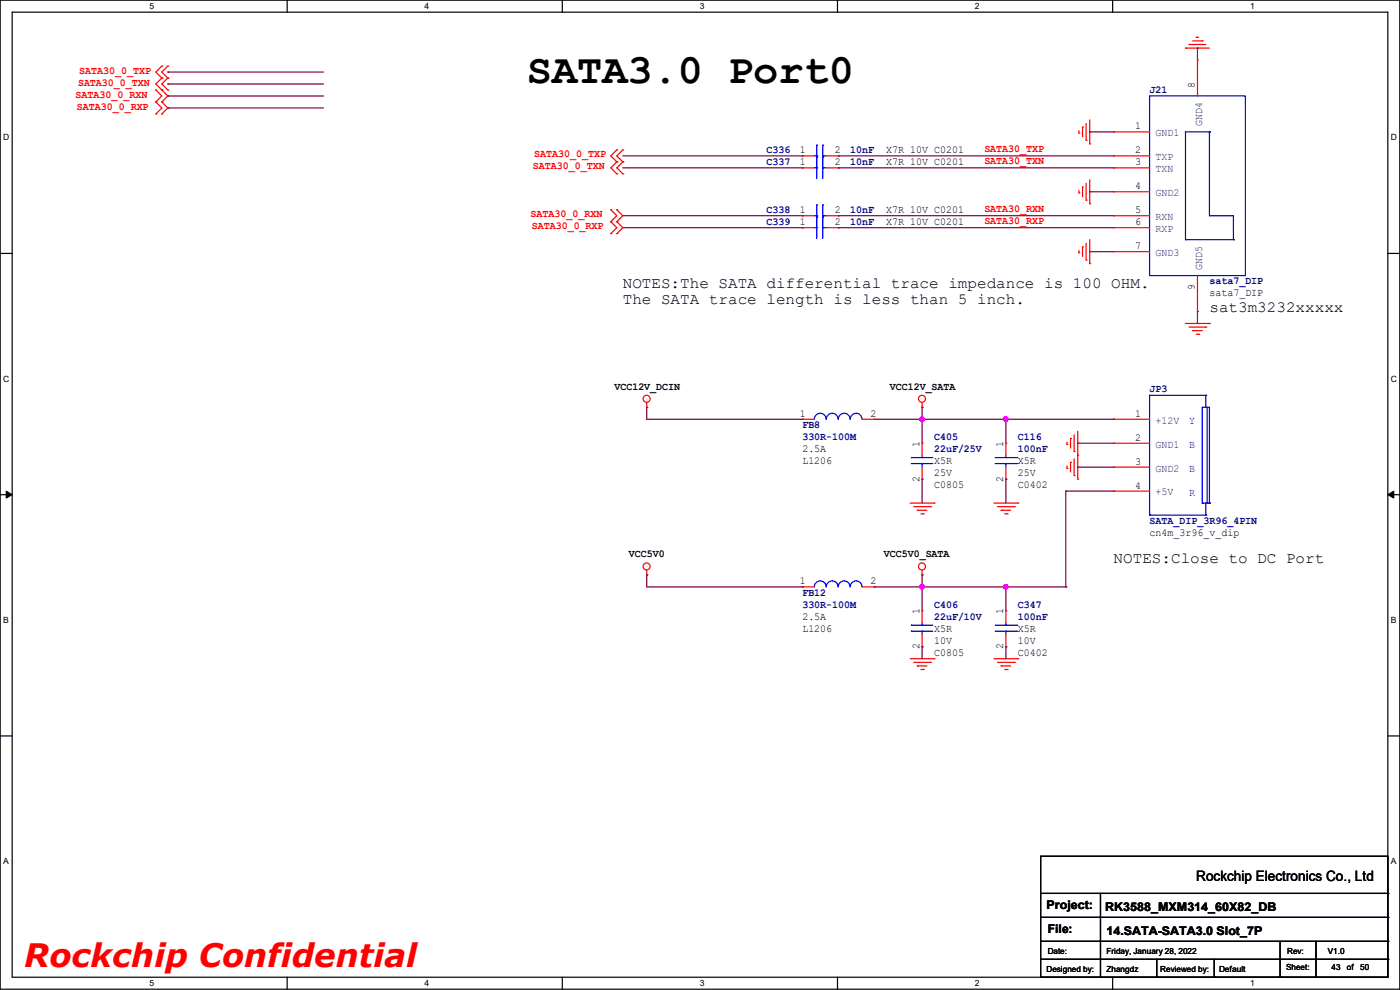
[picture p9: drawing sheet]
<svg xmlns="http://www.w3.org/2000/svg" width="297mm" height="210mm" viewBox="0 0 297 210" stroke-linecap="round" stroke-linejoin="round" font-family="sans-serif">
<path d="M0 0h297v209.8h-297zM2.6 2.6h291.8v204.7h-291.8z" fill="none" stroke="#000" stroke-width=".25"/>
<g fill="#fff">
<path d="M31.7 .3h1v2h-1z"/>
<path d="M31.7 207.6h1v1.9h-1z"/>
</g>
<path d="M60.9 0v2.6M60.9 207.3v2.5" fill="none" stroke="#000" stroke-width=".25"/>
<g fill="#fff">
<path d="M90.1 .3h1v2h-1z"/>
<path d="M90.1 207.6h1v1.9h-1z"/>
</g>
<path d="M119.3 0v2.6M119.3 207.3v2.5" fill="none" stroke="#000" stroke-width=".25"/>
<g fill="#fff">
<path d="M148.5 .3h.9v2h-.9z"/>
<path d="M148.5 207.6h.9v1.9h-.9z"/>
</g>
<path d="M177.7 0v2.6M177.7 207.3v2.5" fill="none" stroke="#000" stroke-width=".25"/>
<g fill="#fff">
<path d="M206.8 .3h1v2h-1z"/>
<path d="M206.8 207.6h1v1.9h-1z"/>
</g>
<path d="M236.1 0v2.6M236.1 207.3v2.5" fill="none" stroke="#000" stroke-width=".25"/>
<g fill="#fff">
<path d="M265.2 .3h1v2h-1z"/>
<path d="M265.2 207.6h1v1.9h-1z"/>
<path d="M.7 28.2h1.2v1.9h-1.2z"/>
<path d="M295.1 28.2h1.2v1.9h-1.2z"/>
<path d="M.7 79.3h1.2v2h-1.2z"/>
<path d="M295.1 79.3h1.2v2h-1.2z"/>
</g>
<path d="M0 53.8h2.6M294.4 53.8h2.6" fill="none" stroke="#000" stroke-width=".25"/>
<g fill="#fff">
<path d="M.7 130.5h1.2v2h-1.2z"/>
<path d="M295.1 130.5h1.1v2h-1.1z"/>
</g>
<path d="M0 104.9h2.6M294.4 104.9h2.6" fill="none" stroke="#000" stroke-width=".25"/>
<path d="M1.3 104.2l1.3 .7-1.3 .8zM294.4 104.9l1.3-.7v1.5z" fill="#000" stroke="#000" stroke-width=".21"/>
<g fill="#fff">
<path d="M.7 181.7h1.2v2h-1.2z"/>
<path d="M295.1 181.7h1.1v2h-1.1z"/>
</g>
<g fill="none" stroke="#000" stroke-width=".25">
<path d="M0 156.1h2.6M294.4 156.1h2.6M220.8 181.7h73.6v25.6h-73.6zM220.8 189.5h73.6M220.8 194.6h73.6M220.8 199.7h73.6M233.5 189.5v17.8M271.6 199.7v7.6M279.2 199.7v7.6M294.4 189.5h.1M294.4 194.6h.1M294.4 199.7h.1"/>
<path d="M220.8 203.5h73.6M233.5 207.3h.1M245.4 207.3h.1M245.4 203.5v3.8M257.6 207.3h.1M257.6 203.5v3.8M271.6 207.3h.1M279.2 207.3h.1M294.4 203.5h.1"/>
</g>
<g fill="none" stroke="#f00" stroke-width=".25">
<path d="M33.1 19.1h.1M33.1 19.1l1.2 1.3-1.2 1.2M34.3 19.1h.1M34.3 14h.1M34.3 16.6h.1M34.3 16.6l-1.2 1.2 2.5 2.6-1.3 1.2M34.3 14l-1.2 1.3 1.2 1.3M35.6 14h.1M35.6 16.6h.1M35.6 19.1h.1M35.6 14l-1.3 1.3 1.3 1.3M35.6 16.6l-1.3 1.2 1.3 1.3"/>
<path d="M251.5 10.2h.1M251.5 10.2h5.1M252.3 9.4h.1M252.3 9.4h3.5M253 8.7h2.1M253.8 7.9h.1M253.8 7.9h.5M254 12.7h.1M254 12.7v7.7M255.1 8.7h.1M33.1 21.6h.1M33.1 24.2h.1"/>
<path d="M33.1 21.6l1.2 1.3-1.2 1.3M34.3 24.2h.1M34.3 21.6h.1M34.3 21.6l1.3 1.3-1.3 1.3M130.9 31.8h.1M130.9 34.3h.1M130.9 36.9h.1M130.9 31.8l-1.3 1.3 1.3 1.2M130.9 34.3l-1.3 1.3 1.3 1.3M132.1 31.8h.1M132.1 34.3h.1M132.1 36.9h.1"/>
<path d="M132.1 31.8l-1.2 1.3 1.2 1.2M132.1 34.3l-1.2 1.3 1.2 1.3M170.2 35.6h.1M170.2 33.1h.1M170.2 35.6h2.6M170.2 33.1h2.6M175.3 35.6h2.5M175.3 33.1h2.5M177.8 35.6h.1M177.8 33.1h.1M228.9 28.2h.1M228.9 27.7v.5"/>
<path d="M229.7 27h.1M229.7 39.7h.1M229.7 27v2M229.7 39.7v2M230.4 29.8h.1M230.4 26.2v3.6M230.4 38.9v3.6M231.2 30.5h.1M231.2 25.4v5.1M231.2 38.1v5.1M236.3 28h.1M236.3 33.1h.1"/>
<path d="M236.3 35.6h.1M236.3 35.6h7.6M236.3 33.1h7.6M236.3 28h7.6M129.6 47h.1M129.6 49.6h.1M129.6 44.5h.1M129.6 47l1.3 1.3-1.3 1.3M129.6 44.5l1.3 1.3-1.3 1.2M130.9 49.6h.1M130.9 47h.1M130.9 44.5h.1"/>
<path d="M130.9 47l1.2 1.3-1.2 1.3M130.9 44.5l1.2 1.3-1.2 1.2M170.2 48.3h.1M170.2 45.8h.1M170.2 48.3h2.6M170.2 45.8h2.6M175.3 48.3h2.5M175.3 45.8h2.5M177.8 48.3h.1M177.8 45.8h.1M228.9 40.9h.1M228.9 53.6h.1"/>
<path d="M228.9 40.4v.5M228.9 53.1v.5M229.7 52.4h.1M229.7 52.4v2M230.4 42.5h.1M230.4 55.2h.1M230.4 51.6v3.6M231.2 43.2h.1M231.2 55.9h.1M231.2 50.8v5.1M236.3 40.7h.1M236.3 45.8h.1"/>
<path d="M236.3 48.3h.1M236.3 53.4h.1M236.3 48.3h7.6M236.3 45.8h7.6M236.3 40.7h7.6M236.3 53.4h7.6M254 58.5v7.6M251.5 68.6h5.1M252.3 69.4h3.5M253 70.1h.1M253 70.1h2.1M253.8 70.9h.5"/>
<path d="M254 66.1h.1M254.3 70.9h.1M255.8 69.4h.1M256.6 68.6h.1M137.2 86.4h.1M137.2 85.4v1M170.2 88.9h.1M170.2 88.9h2.6M182.9 88.9h2.6M185.5 88.9h.1M195.6 86.4h.1M195.6 94h.1"/>
<path d="M195.6 85.4v1M195.6 94v2.6M195.6 99.1v2.5M213.4 94h.1M213.4 94v2.6M213.4 99.1v2.5M226.4 94.3h.1M226.4 99.4h.1M226.4 93.8v.5M226.4 98.8v.6M227.1 93h.1M227.1 98.1h.1"/>
<path d="M227.1 93v2M227.1 98.1v2M227.9 95.8h.1M227.9 92.2v3.6M227.9 97.3v3.6M228.6 96.6h.1M228.6 91.5v10.1M236.3 99.1h.1M236.3 94h.1M236.3 88.9h.1M236.3 88.9h7.6M236.3 99.1h7.6"/>
<path d="M236.3 94h7.6M193.1 106.7h5.1M193.8 107.5h3.6M194.6 108.2h.1M194.6 108.2h2M195.4 109h.5M195.6 101.6h.1M195.9 109h.1M197.4 107.5h.1M198.2 106.7h.1M210.9 106.7h5M211.6 107.5h3.6"/>
<path d="M212.4 108.2h.1M212.4 108.2h2M213.1 109h.6M213.4 101.6h.1M213.7 109h.1M215.2 107.5h.1M215.9 106.7h.1M227.9 100.9h.1M228.6 101.6h.1M236.3 104.2h.1M236.3 104.2h7.6M137.2 122h.1"/>
<path d="M137.2 120.9v1.1M170.2 124.5h.1M170.2 124.5h2.6M182.9 124.5h2.6M185.5 124.5h.1M193.1 139.7h5.1M195.6 122h.1M195.6 129.6h.1M195.6 137.2h.1M195.6 120.9v1.1M195.6 129.6v2.5M195.6 134.7v2.5"/>
<path d="M198.2 139.7h.1M210.9 139.7h5M213.4 129.6h.1M213.4 137.2h.1M213.4 129.6v2.5M213.4 134.7v2.5M215.9 139.7h.1M193.8 140.5h3.6M194.6 141.3h.1M194.6 141.3h2M195.4 142h.5M195.9 142h.1"/>
<path d="M197.4 140.5h.1M211.6 140.5h3.6M212.4 141.3h.1M212.4 141.3h2M213.1 142h.6M213.7 142h.1M215.2 140.5h.1"/>
<circle cx="137.2" cy="84.6" r=".74"/>
<circle cx="195.6" cy="84.6" r=".74"/>
<circle cx="137.2" cy="120.2" r=".74"/>
<circle cx="195.6" cy="120.2" r=".74"/>
</g>
<g fill="none" stroke="#00f" stroke-width=".25">
<path d="M172.8 35.6h.5M172.8 33.1h.5M173.3 35.6h.1M173.3 33.3h.1M173.3 33.1h.1M173.3 30.8h.1M173.3 30.8v7.1M174.5 33.3h.1M174.5 35.6h.1M174.5 30.8h.1M174.5 33.1h.1M174.5 30.8v7.1"/>
<path d="M174.5 35.6h.8M174.5 33.1h.8M243.9 20.4h20.3v38.1h-20.3zM256.6 28h.1M256.6 28v17.8M256.6 28h-5.1v22.8M172.8 48.3h.5M172.8 45.8h.5M173.3 48.3h.1M173.3 46h.1M173.3 45.8h.1M173.3 43.5h.1"/>
<path d="M173.3 43.5v7.1M174.5 46h.1M174.5 48.3h.1M174.5 43.5h.1M174.5 45.8h.1M174.5 48.3h.8M174.5 43.5v7.1M174.5 45.8h.8M251.5 50.8h.1M251.5 50.8h10.2M256.6 45.8h.1M256.6 45.8h5.1v5"/>
<path d="M261.7 50.8h.1M172.8 88.9a1.25 1.25 0 0 1 1.2-1.2 1.25 1.25 0 0 1 1.3 1.2M175.3 88.9a1.25 1.25 0 0 1 1.3-1.2 1.25 1.25 0 0 1 1.2 1.2M177.8 88.9a1.25 1.25 0 0 1 1.3-1.2 1.25 1.25 0 0 1 1.2 1.2M180.4 88.9a1.25 1.25 0 0 1 1.2-1.2 1.25 1.25 0 0 1 1.3 1.2M193.3 98.3h.1M193.3 97.1h.1M193.3 98.3h4.6M193.3 97.1h4.6M195.6 97.1h.1M195.6 98.3h.1M195.6 96.6v.5"/>
<path d="M195.6 98.3v.8M211.1 98.3h4.6M211.1 97.1h4.6M213.4 97.1h.1M213.4 98.3h.1M213.4 96.6v.5M213.4 98.3v.8M215.7 98.3h.1M215.7 97.1h.1M243.9 83.9h.1M243.9 83.9h11.9M243.9 83.9v25.4"/>
<path d="M255.1 86.4h.1M255.1 86.4h1.5v20.3M255.1 86.4v20.3M255.8 83.9h.1M255.8 83.9v2.5M256.1 86.4v20.3M243.9 109.3h.1M243.9 109.3h11.9M255.1 106.7h.1M255.1 106.7h1.5M255.8 109.3h.1M255.8 106.7h.1"/>
<path d="M255.8 106.7v2.6M256.1 106.7h.1M256.6 106.7h.1M175.3 124.5a1.25 1.25 0 0 0-1.3-1.3 1.25 1.25 0 0 0-1.2 1.3M177.8 124.5a1.25 1.25 0 0 0-1.2-1.3 1.25 1.25 0 0 0-1.3 1.3M180.3 124.5a1.25 1.25 0 0 0-1.2-1.3 1.25 1.25 0 0 0-1.3 1.3M182.9 124.5a1.25 1.25 0 0 0-1.3-1.3 1.25 1.25 0 0 0-1.2 1.3M193.3 133.9h.1M193.3 132.6h.1M193.3 133.9h4.6M193.3 132.6h4.6M195.6 132.6h.1"/>
<path d="M195.6 133.9h.1M195.6 132.1v.5M195.6 133.9v.8M211.1 133.9h4.6M211.1 132.6h4.6M213.4 132.6h.1M213.4 133.9h.1M213.4 132.1v.5M213.4 133.9v.8M215.7 133.9h.1M215.7 132.6h.1"/>
</g>
<g fill="none" stroke="#800040" stroke-width=".25">
<path d="M35.6 15.3h.1M35.6 17.8h.1M35.6 15.3h33M35.6 17.8h33M254 10.2h.1M254 10.2v2.5M35.6 20.4h.1M35.6 22.9h.1M35.6 20.4h33M35.6 22.9h33M132.1 33.1h38.1M132.1 35.6h38.1"/>
<path d="M170.2 33.1h.1M170.2 35.6h.1M177.8 33.1h.1M177.8 35.6h.1M177.8 33.1h58.5M177.8 35.6h58.5M231.2 28h.1M231.2 28h5.1M132.1 45.8h38.1M132.1 48.3h38.1M170.2 45.8h.1M170.2 48.3h.1"/>
<path d="M177.8 45.8h.1M177.8 48.3h.1M177.8 45.8h58.5M177.8 48.3h58.5M231.2 40.7h.1M231.2 53.4h.1M231.2 40.7h5.1M231.2 53.4h5.1M254 66.1h.1M254 66.1v2.5M137.2 86.4h.1M137.2 86.4v2.5h33"/>
<path d="M170.2 88.9h.1M185.5 88.9h50.8M195.6 88.9h.1M195.6 86.4h.1M195.6 86.4v7.6M213.4 88.9h.1M213.4 88.9v5.1M228.6 94h.1M228.6 99.1h.1M228.6 94h7.7M228.6 99.1h7.7M236.3 88.9h.1"/>
<path d="M195.6 101.6h.1M195.6 101.6v5.1M213.4 101.6h.1M213.4 101.6v5.1M226.1 104.2h.1M226.1 104.2h10.2M226.1 104.2v20.3M137.2 122h.1M137.2 122v2.5h33M170.2 124.5h.1M185.5 124.5h.1M185.5 124.5h40.6"/>
<path d="M195.6 137.2h.1M195.6 122h.1M195.6 124.5h.1M195.6 122v7.6M195.6 137.2v2.5M213.4 137.2h.1M213.4 124.5h.1M213.4 124.5v5.1M213.4 137.2v2.5M226.1 124.5h.1"/>
</g>
<g fill="#f0f" stroke="#f0f" stroke-width=".25">
<circle cx="213.4" cy="88.9" r=".49"/>
<circle cx="195.6" cy="88.9" r=".49"/>
<circle cx="213.4" cy="124.5" r=".49"/>
<circle cx="195.6" cy="124.5" r=".49"/>
</g>
<text font-size="8.9" x="111.8" y="17.6">SATA3.0 Port0</text>
<text font-size="6.9" fill="#f00" x="5.1" y="205.1">Rockchip Confidential</text>
<g font-size="3.3">
<text x="132.1" y="61.1">NOTES:The SATA differential trace impedance is 100 OHM.</text>
<text x="132.1" y="64.4">The SATA trace length is less than 5 inch.</text>
<text x="256.6" y="66.2">sat3m3232xxxxx</text>
<text x="236.3" y="119.5">NOTES:Close to DC Port</text>
</g>
<text font-size="3" x="253.8" y="186.9">Rockchip Electronics Co., Ltd</text>
<g font-size="2.5">
<text x="222" y="192.9">Project:</text>
<text x="222.3" y="198">File:</text>
<text x="234.5" y="193.2">RK3588_MXM314_60X82_DB</text>
<text x="234.7" y="198.2">14.SATA-SATA3.0 Slot_7P</text>
</g>
<g font-size="2.3" fill="#f00">
<text x="16.8" y="15.6">SATA30_0_TXP</text>
<text x="16" y="20.7">SATA30_0_RXN</text>
<text x="16.3" y="23.2">SATA30_0_RXP</text>
<text x="16.6" y="18.2">SATA30_0_TXN</text>
<text x="113.1" y="35.9">SATA30_0_TXN</text>
<text x="113.3" y="33.4">SATA30_0_TXP</text>
<text x="208.8" y="32.3">SATA30_TXP</text>
<text x="208.8" y="34.9">SATA30_TXN</text>
<text x="112.6" y="46.1">SATA30_0_RXN</text>
<text x="208.8" y="45">SATA30_RXN</text>
<text x="208.8" y="47.6">SATA30_RXP</text>
<text x="112.8" y="48.6">SATA30_0_RXP</text>
</g>
<g font-size="2.3" fill="#000080">
<text x="243.9" y="19.7">J21</text>
<text x="162.6" y="34.9">C337</text>
<text x="162.6" y="32.4">C336</text>
<text x="180.4" y="34.9">10nF</text>
<text x="180.4" y="32.4">10nF</text>
<text x="162.6" y="47.6">C339</text>
<text x="162.6" y="45.1">C338</text>
<text x="180.4" y="47.6">10nF</text>
<text x="180.4" y="45.1">10nF</text>
<text x="256.6" y="60.3">sata7_DIP</text>
<text x="243.9" y="83.2">JP3</text>
<text x="170.2" y="90.8">FB8</text>
<text x="170.2" y="93.3">330R-100M</text>
<text x="198.2" y="93.3">C405</text>
<text x="198.2" y="95.9">22uF/25V</text>
<text x="215.9" y="93.3">C116</text>
<text x="215.9" y="95.9">100nF</text>
<text x="243.9" y="111.1">SATA_DIP_3R96_4PIN</text>
<text x="170.2" y="126.4">FB12</text>
<text x="170.2" y="128.9">330R-100M</text>
<text x="198.2" y="128.9">C406</text>
<text x="198.2" y="131.4">22uF/10V</text>
<text x="215.9" y="128.9">C347</text>
<text x="215.9" y="131.4">100nF</text>
</g>
<g font-size="2.3">
<text x="253.5" y="18.6" transform="rotate(-90 253.5 18.6)">8</text>
<text x="240.8" y="27.4">1</text>
<text x="169.7" y="35.1">1</text>
<text x="169.7" y="32.5">1</text>
<text x="177.1" y="35.1">2</text>
<text x="177.1" y="32.5">2</text>
<text x="188" y="34.9">X7R 10V C0201</text>
<text x="188" y="32.4">X7R 10V C0201</text>
<text x="240.8" y="32.5">2</text>
<text x="240.8" y="35.1">3</text>
<text x="240.8" y="40.1">4</text>
<text x="169.7" y="47.8">1</text>
<text x="169.7" y="45.2">1</text>
<text x="177.1" y="47.8">2</text>
<text x="177.1" y="45.2">2</text>
<text x="188" y="47.6">X7R 10V C0201</text>
<text x="188" y="45.1">X7R 10V C0201</text>
<text x="240.8" y="45.2">5</text>
<text x="240.8" y="47.8">6</text>
<text x="240.8" y="52.8">7</text>
<text x="253.5" y="61.5" transform="rotate(-90 253.5 61.5)">9</text>
<text x="256.6" y="62.9">sata7_DIP</text>
<text x="130.3" y="82.7">VCC12V_DCIN</text>
<text x="188.8" y="82.7">VCC12V_SATA</text>
<text x="169.7" y="88.4">1</text>
<text x="184.7" y="88.4">2</text>
<text x="240.8" y="88.4">1</text>
<text x="170.2" y="95.9">2.5A</text>
<text x="195.1" y="94.8" transform="rotate(-90 195.1 94.8)">1</text>
<text x="212.9" y="94.8" transform="rotate(-90 212.9 94.8)">1</text>
<text x="240.8" y="93.5">2</text>
<text x="170.2" y="98.4">L1206</text>
<text x="198.2" y="98.4">X5R</text>
<text x="198.2" y="101">25V</text>
<text x="215.9" y="98.4">X5R</text>
<text x="215.9" y="101">25V</text>
<text x="240.8" y="98.6">3</text>
<text x="195.1" y="102.2" transform="rotate(-90 195.1 102.2)">2</text>
<text x="198.2" y="103.5">C0805</text>
<text x="212.9" y="102.2" transform="rotate(-90 212.9 102.2)">2</text>
<text x="215.9" y="103.5">C0402</text>
<text x="240.8" y="103.6">4</text>
<text x="243.9" y="113.7">cn4m_3r96_v_dip</text>
<text x="133.4" y="118.2">VCC5V0</text>
<text x="187.5" y="118.2">VCC5V0_SATA</text>
<text x="169.7" y="124">1</text>
<text x="184.7" y="124">2</text>
<text x="170.2" y="131.4">2.5A</text>
<text x="195.1" y="130.3" transform="rotate(-90 195.1 130.3)">1</text>
<text x="212.9" y="130.3" transform="rotate(-90 212.9 130.3)">1</text>
<text x="170.2" y="134">L1206</text>
<text x="195.1" y="137.7" transform="rotate(-90 195.1 137.7)">2</text>
<text x="198.2" y="134">X5R</text>
<text x="198.2" y="136.5">10V</text>
<text x="212.9" y="137.7" transform="rotate(-90 212.9 137.7)">2</text>
<text x="215.9" y="134">X5R</text>
<text x="215.9" y="136.5">10V</text>
<text x="198.2" y="139.1">C0805</text>
<text x="215.9" y="139.1">C0402</text>
</g>
<g font-size="2.3" fill="#004080">
<text x="245.2" y="28.9">GND1</text>
<text x="255" y="26.7" transform="rotate(-90 255 26.7)">GND4</text>
<text x="245.2" y="34">TXP</text>
<text x="245.2" y="36.5">TXN</text>
<text x="245.2" y="41.6">GND2</text>
<text x="245.2" y="46.7">RXN</text>
<text x="245.2" y="49.2">RXP</text>
<text x="245.2" y="54.3">GND3</text>
<text x="255" y="57.2" transform="rotate(-90 255 57.2)">GND5</text>
<text x="245.2" y="89.9">+12V</text>
<text x="245.2" y="95">GND1</text>
<text x="245.2" y="100">GND2</text>
<text x="245.2" y="105.1">+5V</text>
</g>
<g font-size="2.3" fill="#00f">
<text x="252.3" y="90">Y</text>
<text x="252.3" y="95.1">B</text>
<text x="252.3" y="100.2">B</text>
<text x="252.3" y="105.3">R</text>
</g>
<g font-size="1.8">
<text x="31.7" y="1.9">5</text>
<text x="90.1" y="1.9">4</text>
<text x="148.5" y="1.9">3</text>
<text x="206.8" y="1.9">2</text>
<text x="265.2" y="1.9">1</text>
<text x=".7" y="29.8">D</text>
<text x="295.1" y="29.8">D</text>
<text x=".7" y="80.9">C</text>
<text x="295.1" y="80.9">C</text>
<text x=".7" y="132.1">B</text>
<text x="295.1" y="132.1">B</text>
<text x=".7" y="183.3">A</text>
<text x="295.1" y="183.3">A</text>
<text x="222.3" y="202.3">Date:</text>
<text x="234.7" y="202.3">Friday, January 28, 2022</text>
<text x="273.1" y="202.3">Rev:</text>
<text x="281.7" y="202.3">V1.0</text>
<text x="31.7" y="209.2">5</text>
<text x="90.1" y="209.2">4</text>
<text x="148.5" y="209.2">3</text>
<text x="206.8" y="209.2">2</text>
<text x="222" y="206.1">Designed by:</text>
<text x="234.7" y="206.1">Zhangdz</text>
<text x="246.2" y="206.1">Reviewed by:</text>
<text x="258.6" y="206.1">Default</text>
<text x="265.2" y="209.2">1</text>
<text x="272.8" y="205.9">Sheet:</text>
<text x="282.5" y="205.9">43</text>
<text x="285.7" y="205.9">of</text>
<text x="288.6" y="205.9">50</text>
</g>
</svg>
